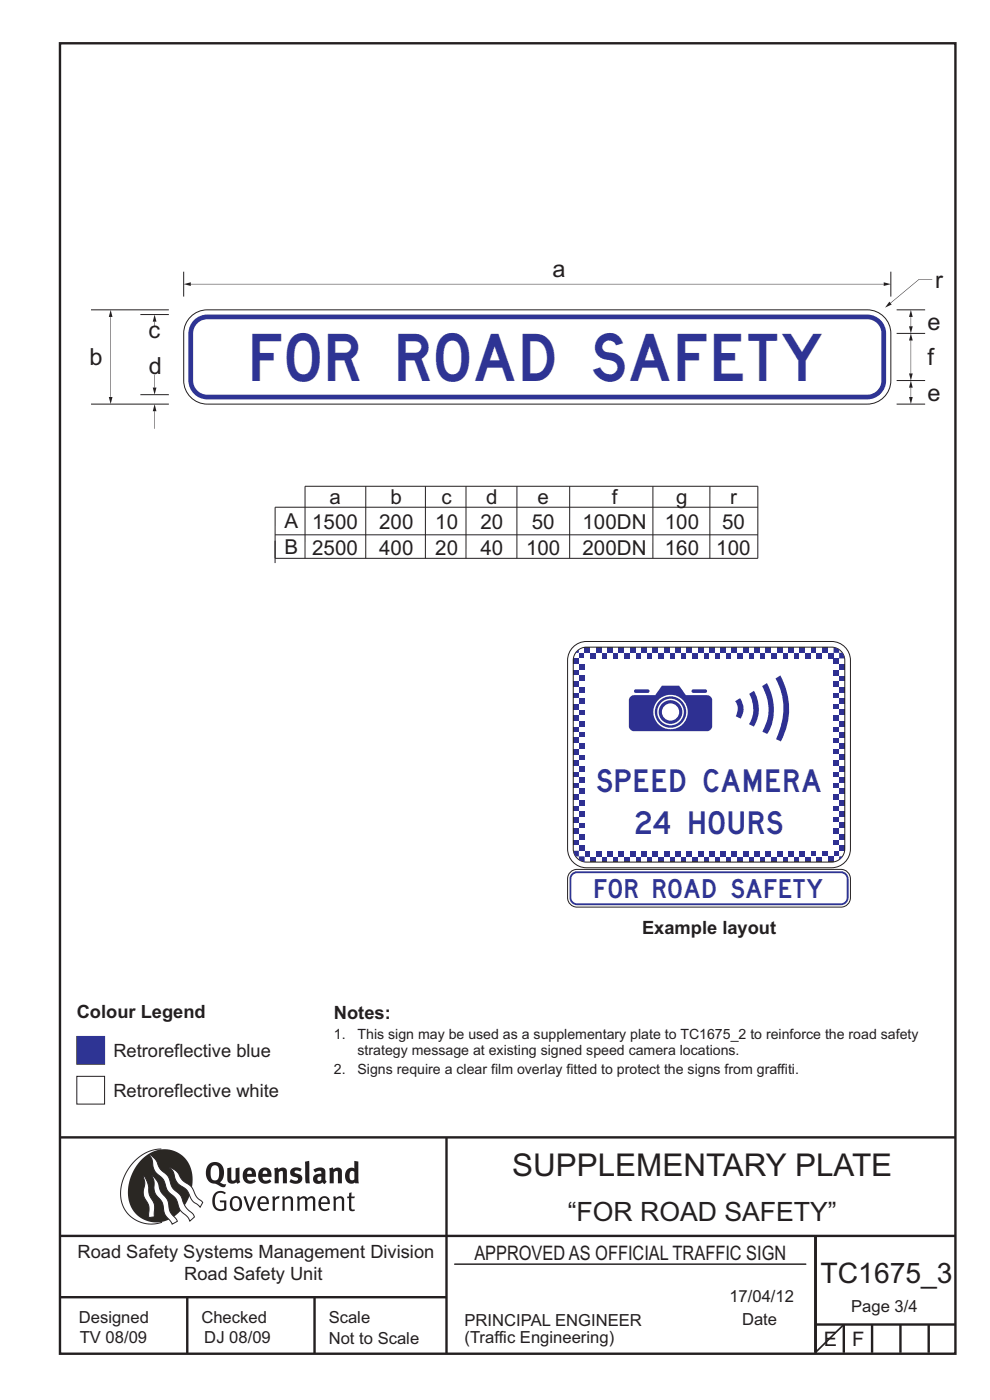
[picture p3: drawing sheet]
<svg xmlns="http://www.w3.org/2000/svg" width="210mm" height="297mm" viewBox="0 0 210 297" stroke-linecap="round" stroke-linejoin="round" font-family="sans-serif">
<g fill="none" stroke="#231f20" stroke-width=".51">
<path d="M12.7 9.2h190v278h-190zM12.7 241.3h190M94.7 241.4v45.8M12.7 275.2h82M12.7 262.2h190.1M39.7 275.2v12M66.7 275.2v12M173 262.1v24.9M173 281h29.7M179 281v6M185 281v6M191 281v6"/>
<path d="M197 281v6"/>
</g>
<path d="M96.4 268.2h74.6" fill="none" stroke="#231f20" stroke-width=".21"/>
<path d="M34.2 243.8a9.5 9.5 0 0 0-8.6 10.4 6.5 6.5 0 0 0 8.8 5.1" fill="none" stroke="#2a2723" stroke-width=".21"/>
<path d="M30.1 245.9a6.1 6.1 0 0 1 7.3-1.6 6.1 6.1 0 0 1 3.4 6.7 8.8 8.8 0 0 1-7.1 8.3 6.1 6.1 0 0 1-6.5-7.5 10.5 10.5 0 0 1 2.9-5.9z" fill-rule="evenodd" fill="#2a2723"/>
<g fill="#fff" stroke="#2a2723" stroke-width=".21">
<path d="M30.4 249.4l.3 .3 .6 1.2 .4 2.5 1 2 .1 2.7-1.2 .2v-2.5l-1-1.8-.2-.7 .3-2.4z" fill-rule="evenodd"/>
<path d="M36 247.7l.5 .2 .9 .6 1.3 1.8 2 1.5 1 2.1 1.3 1.2-.5 1-1.7-1.4-1.2-2.3-1.9-1.4-.6-.9-.4-1.5z" fill-rule="evenodd"/>
<path d="M31.7 244.9l.3 .2 .9 .8 1.1 2 1.6 1.6 1 2.4 1.6 1.6 1.2 2.6 1.6 1.6 .2 .5-.9 .9-.5-.9-1.6-1.5-1-2.5-1.7-1.6-.9-2.4-1.7-1.7-.4-1-.3-1.5z" fill-rule="evenodd"/>
<path d="M32.2 249.4l.5 .4 .7 .9 .7 2.1 1.5 1.9 .5 2.4 1.5 1.8v.2l-1.1 .6-1.6-2.1-.5-2.6-1.5-1.9-.2-.9v-1.7z" fill-rule="evenodd"/>
</g>
<g fill="#231f20">
<path d="M45.6 253.1l.5-.3 .7-.2 .6 .1 .5 .4-.2 .3-.9-.4-.8 .3-.3 .6-.1 1.1 .1 .7 .3 .5 .5 .3h.6l.4-.1v-1.3h-.8l-.1-.4h1.4v1.9l-.7 .3h-.8l-.6-.2-.5-.5-.3-.7-.1-1 .2-.8z" fill-rule="evenodd"/>
<path d="M49.5 254.3l.7-.1 .5 .4 .1 1.3-.2 .4-.3 .2h-.5l-.4-.4-.1-1zM49.2 254.1l-.5 1.1 .3 1.1 .7 .6 1-.1 .4-.4 .2-.6v-.7l-.2-.7-.3-.4-.5-.2h-.6z" fill-rule="evenodd"/>
<path d="M51.6 253.9l.5-.1 .9 2.6 .8-2.6h.5l-1.1 3.1h-.5z" fill-rule="evenodd"/>
<path d="M55.4 254.3l.4-.2 .4 .1 .3 .3v.6h-1.3zM55.1 254.1l-.5 .9v.8l.3 .6 .4 .4 .5 .1 1.1-.3h.1l-.2-.4-.6 .3-.7-.1-.2-.3-.1-.5v-.2h1.8l-.2-1.2-.8-.4h-.5z" fill-rule="evenodd"/>
<path d="M57.7 253.9l.5-.1 .1 .4 .5-.4h.5l-.2 .5h-.4l-.3 .4-.1 2.2h-.5z" fill-rule="evenodd"/>
<path d="M59.8 253.9l.5-.1a.24 .24 0 0 0 .1 .4 .24 .24 0 0 0 .3-.3l.8-.1 .6 .4 .1 2.7h-.5v-2.4l-.2-.2-.3-.1-.8 .4v2.3h-.5z" fill-rule="evenodd"/>
<path d="M63 253.9l.5-.1a.24 .24 0 0 0 .1 .3 .24 .24 0 0 0 .3-.2l.6-.1 .5 .2a.23 .23 0 0 0 .2 .2 .23 .23 0 0 0 .2-.2l.8-.2 .6 .4 .1 2.7h-.5v-2.4l-.1-.2-.3-.1-.8 .4v2.3h-.5v-2.4l-.1-.2-.3-.1-.8 .4v2.3h-.4z" fill-rule="evenodd"/>
<path d="M68.4 254.3l.4-.2 .4 .2 .3 .8h-1.4zM68 254.1l-.4 .9v.8l.2 .6 .4 .4 .5 .1 1-.2 .2-.1-.2-.4-.6 .3-.7-.1-.3-.4v-.6h1.9l-.2-1.1-.4-.4-.5-.1h-.5z" fill-rule="evenodd"/>
<path d="M70.7 253.9l.4-.1a.24 .24 0 0 0 .2 .4 .24 .24 0 0 0 .3-.3l.8-.1 .5 .4 .1 2.7h-.5v-2.4l-.1-.2-.3-.1-.9 .4v2.3h-.4z" fill-rule="evenodd"/>
<path d="M74.1 253.1l.5-.1-.1 .8h.8l-.2 .4h-.6v2.2l.2 .2 .5-.1 .1 .3-.3 .1h-.6l-.3-.4-.1-2.3h-.4v-.4h.4z" fill-rule="evenodd"/>
<path d="M45 247.4l.4-.2h.4l.6 .6v1.8l-.2 .5-.3 .3-.7-.1-.4-.5-.1-1.5zM44.3 247l-.4 .6-.2 .9v1l.4 .8 .6 .6 1.1 .2 1.5 .8 .5-.1 .2-.6h-.6l-.8-.4 .7-.9 .2-1.5a1.91 1.91 0 0 0-1.1-1.7 1.91 1.91 0 0 0-2.1 .3z" fill-rule="evenodd"/>
<path d="M48.2 247.8l.9-.1v2.4l.1 .3 .3 .1 .5-.3v-2.4l.8-.1v2.6l.2 .5-.7 .3a.39 .39 0 0 0-.7 0l-.8-.1-.5-.4z" fill-rule="evenodd"/>
<path d="M52.6 248.4l.3-.1 .3 .1 .2 .6h-1zM51.9 248.1l-.3 .4-.1 .8 .1 .7 .3 .7 .5 .3 .6 .1 .7-.1 .6-.3-.4-.5-.4 .2-.5 .1-.4-.2-.2-.4v-.2h1.9l-.1-1.1-.3-.6-1-.3-.5 .1z" fill-rule="evenodd"/>
<path d="M55.9 248.4l.3-.1 .3 .1 .2 .6h-1zM55.2 248.1l-.3 .5-.1 .8 .1 .7 .3 .6 .5 .3 .6 .1 .7-.1 .6-.3-.4-.5-.5 .2h-.6l-.4-.5v-.2h1.9l-.1-1-.3-.7-.5-.2-.5-.1-.5 .1z" fill-rule="evenodd"/>
<path d="M58.1 247.9l.8-.2 .1 .4 1-.4 .7 .3 .2 .5v2.5h-.9v-2.2l-.2-.4-.7 .3v2.3h-.8z" fill-rule="evenodd"/>
<path d="M61.8 248l.9-.3 1.3 .3-.3 .5-.8-.2-.4 .3 .1 .2 1 .4 .4 .4 .1 .8-.5 .5-1 .2-1.2-.3 .3-.7 1.1 .4 .2-.1 .2-.2-.1-.4-1-.2-.4-.3-.2-.7z" fill-rule="evenodd"/>
<path d="M67.4 249.7l.8-.1-.1 .7-.3 .2h-.3l-.2-.4zM66.5 248.1l.3 .7 .8-.4 .5 .2a.35 .35 0 0 1 0 .4 .35 .35 0 0 1-.5 0l-1 .4-.2 1 .2 .4 .3 .2 1.1 .1a.49 .49 0 0 1 .9 .1l.4-.5-.3-.4v-1.8l-.2-.5-.4-.3h-.6z" fill-rule="evenodd"/>
<path d="M69.8 247.9l.8-.2 .1 .4 1-.4 .7 .3 .1 .5v2.5h-.8v-2.3l-.3-.3-.6 .3v2.3h-.9z" fill-rule="evenodd"/>
<path d="M74.4 248.5l.4-.1 .4 .2v1.6l-.4 .2-.4-.1-.2-.3v-1zM75.2 246.3v1.3a.19 .19 0 0 1-.1 .3 .19 .19 0 0 1-.3-.2l-.8 .1-.5 .6-.3 .9 .1 1 .3 .5 .6 .3h.6l.5-.3 .1 .2h.7l-.1-4.6z" fill-rule="evenodd"/>
<path d="M64.7 246.5l.9-.2 .1 4.7h-.8l-.1-.3z" fill-rule="evenodd"/>
</g>
<path d="M64.7 118.4v-15.2h96.1v15.2h-102.4M77.6 103.2v15.2M90.2 103.2v15.2M98.9 103.2l-.1 15.2M109.7 103.2l-.1 15.2M120.8 103.2v15.2M138.5 103.2v15.2M150.6 103.2v15.2M160.8 113.5h-102.4M160.8 107.6h-102.4l-.1 11.9" fill="none" stroke="#231f20" stroke-width=".21"/>
<path d="M40.1 67.5a5 5 0 0 1 3.9-1.8h140a5 5 0 0 1 5 5v10a5 5 0 0 1-5 5h-140a5 5 0 0 1-5-5v-10a5 5 0 0 1 1.1-3.2z" fill-rule="evenodd" fill="#fff" stroke="#231f20" stroke-width=".21"/>
<path d="M41.1 67.9a4 4 0 0 1 2.9-1.2h140a4 4 0 0 1 4 4v10a4 4 0 0 1-4 4h-140a4 4 0 0 1-4-4v-10a4 4 0 0 1 1.1-2.8z" fill-rule="evenodd" fill="#2e3494"/>
<path d="M41.6 68.9a3 3 0 0 1 2.4-1.2h140a3 3 0 0 1 3 3v10a3 3 0 0 1-3 3h-140a3 3 0 0 1-3-3v-10v-.7z" fill-rule="evenodd" fill="#fff"/>
<path d="M39 60.3l1.5-.4v.8zM40.5 60.2l146.9 .1zM187.5 59.9l1.5 .4-1.5 .4z" fill="#231f20"/>
<path d="M189 57.6v5.3" fill="none" stroke="#231f20" stroke-width=".21"/>
<g fill="#231f20">
<path d="M188.7 64l.5 .6-1.5 .7zM188.9 64.2l6-5zM194.9 59.2l2.8 .1z"/>
<path d="M193.2 65.7l.4 1.5h-.8zM193.2 67.3l.1 1.9zM192.8 69.2h.8l-.4 1.5z"/>
</g>
<path d="M190.2 70.7h6M190.2 65.7h6M190.2 80.7h6M190.2 85.7h6" fill="none" stroke="#231f20" stroke-width=".21"/>
<g fill="#231f20">
<path d="M192.8 79.2h.8l-.4 1.5zM193.2 72.3l.1 6.9zM193.2 70.7l.4 1.5h-.8z"/>
<path d="M193.2 80.7l.4 1.5h-.8zM193.2 82.3l.1 1.9zM192.8 84.2h.8l-.4 1.5z"/>
</g>
<path d="M19.3 65.7h16.5" fill="none" stroke="#231f20" stroke-width=".21"/>
<path d="M23.5 65.7l.4 1.5h-.8zM23.4 67.3l.1 16.9zM23.1 84.2h.8l-.4 1.5z" fill="#231f20"/>
<path d="M29.8 66.7h6M19.3 85.7h16.5" fill="none" stroke="#231f20" stroke-width=".21"/>
<g fill="#231f20">
<path d="M32.7 79.5l.1 2.7zM32.4 82.2h.8l-.4 1.5z"/>
<path d="M32.7 87.3l.1 3.7zM32.8 85.7l.4 1.5h-.8z"/>
</g>
<path d="M39 57.6v5.3M29.8 83.7h6" fill="none" stroke="#231f20" stroke-width=".21"/>
<path d="M32.7 68.3l.1 .9zM32.8 66.7l.4 1.5h-.8z" fill="#231f20"/>
<g fill="#fff" stroke="#231f20" stroke-width=".21">
<path d="M16.3 219.9h5.9v5.9h-5.9z" fill-rule="evenodd"/>
<path d="M16.3 228.3h5.9v5.9h-5.9z" fill-rule="evenodd"/>
</g>
<path d="M16.3 219.9h5.9v5.9h-5.9z" fill-rule="evenodd" fill="#2e3494"/>
<g fill="#2e3092">
<path d="M164.5 143.9l1-.6a14.4 14.4 0 0 1 .1 14l-1-.5a13.5 13.5 0 0 0-.1-12.9z" fill-rule="evenodd"/>
<path d="M161.7 145.6l1-.7a10.9 10.9 0 0 1 0 10.8l-1-.5a9.4 9.4 0 0 0 0-9.6z" fill-rule="evenodd"/>
<path d="M158.9 147.2l1-.6a7.5 7.5 0 0 1 0 7.5l-1-.4a6.4 6.4 0 0 0 0-6.5z" fill-rule="evenodd"/>
<path d="M156 148.7l1-.6a3.8 3.8 0 0 1 .1 4.3l-1-.4a2.85 2.85 0 0 0-.1-3.3z" fill-rule="evenodd"/>
<path d="M146.8 146.3l2.9-.1a.38 .38 0 0 1 .3 .4 .38 .38 0 0 1-.3 .4h-2.7a.39 .39 0 0 1-.3-.3 .39 .39 0 0 1 .1-.4zM134.6 146.3l2.9-.1a.38 .38 0 0 1 .3 .4 .38 .38 0 0 1-.3 .4h-2.7a.39 .39 0 0 1-.3-.3 .39 .39 0 0 1 .1-.4zM133.7 147.8l-.3 .7v5.6a1.12 1.12 0 0 0 1 1h15.7a1.12 1.12 0 0 0 1-1v-5.6a1.12 1.12 0 0 0-1-1h-4.6l-1.4-2h-3.7l-1.4 2h-4.6zM138.6 151.1a3.7 3.7 0 0 1 7.3 0 3.7 3.7 0 0 1-7.3 0zM138.9 151.1a3.3 3.3 0 0 1 6.7 0 3.3 3.3 0 0 1-6.7 0zM139.4 151.1a2.85 2.85 0 0 1 5.7 0 2.85 2.85 0 0 1-5.7 0zM139.7 151.1a2.51 2.51 0 0 1 5 0 2.51 2.51 0 0 1-5 0zM140.4 151.1a1.85 1.85 0 0 1 3.7 0 1.85 1.85 0 0 1-3.7 0z" fill-rule="evenodd"/>
<path d="M158.8 181.7h1.2v1.2h-1.2z" fill-rule="evenodd"/>
<path d="M142 181.7h1.2v1.2h-1.2z" fill-rule="evenodd"/>
<path d="M125.2 181.7h1.2v1.2h-1.2z" fill-rule="evenodd"/>
<path d="M156.4 181.7h1.2v1.2h-1.2z" fill-rule="evenodd"/>
<path d="M139.6 181.7h1.2v1.2h-1.2z" fill-rule="evenodd"/>
<path d="M170.8 181.7h1.2v1.2h-1.2z" fill-rule="evenodd"/>
<path d="M154 181.7h1.2v1.2h-1.2z" fill-rule="evenodd"/>
<path d="M137.2 181.7h1.2v1.2h-1.2z" fill-rule="evenodd"/>
<path d="M168.4 181.7h1.2v1.2h-1.2z" fill-rule="evenodd"/>
<path d="M151.6 181.7h1.2v1.2h-1.2z" fill-rule="evenodd"/>
<path d="M134.8 181.7h1.2v1.2h-1.2z" fill-rule="evenodd"/>
<path d="M166 181.7h1.2v1.2h-1.2z" fill-rule="evenodd"/>
<path d="M149.2 181.7h1.2v1.2h-1.2z" fill-rule="evenodd"/>
<path d="M132.4 181.7h1.2v1.2h-1.2z" fill-rule="evenodd"/>
<path d="M163.6 181.7h1.2v1.2h-1.2z" fill-rule="evenodd"/>
<path d="M146.8 181.7h1.2v1.2h-1.2z" fill-rule="evenodd"/>
<path d="M130 181.7h1.2v1.2h-1.2z" fill-rule="evenodd"/>
<path d="M161.2 181.7h1.2v1.2h-1.2z" fill-rule="evenodd"/>
<path d="M144.4 181.7h1.2v1.2h-1.2z" fill-rule="evenodd"/>
<path d="M127.6 181.7h1.2v1.2h-1.2z" fill-rule="evenodd"/>
</g>
<g fill="#fff">
<path d="M157.6 181.7h1.2v1.2h-1.2z" fill-rule="evenodd"/>
<path d="M140.8 181.7h1.2v1.2h-1.2z" fill-rule="evenodd"/>
<path d="M124 181.7h1.2v1.2h-1.2z" fill-rule="evenodd"/>
<path d="M155.2 181.7h1.2v1.2h-1.2z" fill-rule="evenodd"/>
<path d="M138.4 181.7h1.2v1.2h-1.2z" fill-rule="evenodd"/>
<path d="M169.6 181.7h1.2v1.2h-1.2z" fill-rule="evenodd"/>
<path d="M152.8 181.7h1.2v1.2h-1.2z" fill-rule="evenodd"/>
<path d="M136 181.7h1.2v1.2h-1.2z" fill-rule="evenodd"/>
<path d="M167.2 181.7h1.2v1.2h-1.2z" fill-rule="evenodd"/>
<path d="M150.4 181.7h1.2v1.2h-1.2z" fill-rule="evenodd"/>
<path d="M133.6 181.7h1.2v1.2h-1.2z" fill-rule="evenodd"/>
<path d="M164.8 181.7h1.2v1.2h-1.2z" fill-rule="evenodd"/>
<path d="M148 181.7h1.2v1.2h-1.2z" fill-rule="evenodd"/>
<path d="M131.2 181.7h1.2v1.2h-1.2z" fill-rule="evenodd"/>
<path d="M162.4 181.7h1.2v1.2h-1.2z" fill-rule="evenodd"/>
<path d="M145.6 181.7h1.2v1.2h-1.2z" fill-rule="evenodd"/>
<path d="M128.8 181.7h1.2v1.2h-1.2z" fill-rule="evenodd"/>
<path d="M160 181.7h1.2v1.2h-1.2z" fill-rule="evenodd"/>
<path d="M143.2 181.7h1.2v1.2h-1.2z" fill-rule="evenodd"/>
<path d="M126.4 181.7h1.2v1.2h-1.2z" fill-rule="evenodd"/>
<path d="M158.8 180.5h1.2v1.2h-1.2z" fill-rule="evenodd"/>
<path d="M142 180.5h1.2v1.2h-1.2z" fill-rule="evenodd"/>
<path d="M125.2 180.5h1.2v1.2h-1.2z" fill-rule="evenodd"/>
<path d="M156.4 180.5h1.2v1.2h-1.2z" fill-rule="evenodd"/>
<path d="M139.6 180.5h1.2v1.2h-1.2z" fill-rule="evenodd"/>
<path d="M170.8 180.5h1.2v1.2h-1.2z" fill-rule="evenodd"/>
<path d="M154 180.5h1.2v1.2h-1.2z" fill-rule="evenodd"/>
<path d="M137.2 180.5h1.2v1.2h-1.2z" fill-rule="evenodd"/>
<path d="M168.4 180.5h1.2v1.2h-1.2z" fill-rule="evenodd"/>
<path d="M151.6 180.5h1.2v1.2h-1.2z" fill-rule="evenodd"/>
<path d="M134.8 180.5h1.2v1.2h-1.2z" fill-rule="evenodd"/>
<path d="M166 180.5h1.2v1.2h-1.2z" fill-rule="evenodd"/>
<path d="M149.2 180.5h1.2v1.2h-1.2z" fill-rule="evenodd"/>
<path d="M132.4 180.5h1.2v1.2h-1.2z" fill-rule="evenodd"/>
<path d="M163.6 180.5h1.2v1.2h-1.2z" fill-rule="evenodd"/>
<path d="M146.8 180.5h1.2v1.2h-1.2z" fill-rule="evenodd"/>
<path d="M130 180.5h1.2v1.2h-1.2z" fill-rule="evenodd"/>
<path d="M161.2 180.5h1.2v1.2h-1.2z" fill-rule="evenodd"/>
<path d="M144.4 180.5h1.2v1.2h-1.2z" fill-rule="evenodd"/>
<path d="M127.6 180.5h1.2v1.2h-1.2z" fill-rule="evenodd"/>
</g>
<g fill="#2e3092">
<path d="M157.6 180.5h1.2v1.2h-1.2z" fill-rule="evenodd"/>
<path d="M140.8 180.5h1.2v1.2h-1.2z" fill-rule="evenodd"/>
<path d="M124 180.5h1.2v1.2h-1.2z" fill-rule="evenodd"/>
<path d="M155.2 180.5h1.2v1.2h-1.2z" fill-rule="evenodd"/>
<path d="M138.4 180.5h1.2v1.2h-1.2z" fill-rule="evenodd"/>
<path d="M169.6 180.5h1.2v1.2h-1.2z" fill-rule="evenodd"/>
<path d="M152.8 180.5h1.2v1.2h-1.2z" fill-rule="evenodd"/>
<path d="M136 180.5h1.2v1.2h-1.2z" fill-rule="evenodd"/>
<path d="M167.2 180.5h1.2v1.2h-1.2z" fill-rule="evenodd"/>
<path d="M150.4 180.5h1.2v1.2h-1.2z" fill-rule="evenodd"/>
<path d="M133.6 180.5h1.2v1.2h-1.2z" fill-rule="evenodd"/>
<path d="M164.8 180.5h1.2v1.2h-1.2z" fill-rule="evenodd"/>
<path d="M148 180.5h1.2v1.2h-1.2z" fill-rule="evenodd"/>
<path d="M131.2 180.5h1.2v1.2h-1.2z" fill-rule="evenodd"/>
<path d="M162.4 180.5h1.2v1.2h-1.2z" fill-rule="evenodd"/>
<path d="M145.6 180.5h1.2v1.2h-1.2z" fill-rule="evenodd"/>
<path d="M128.8 180.5h1.2v1.2h-1.2z" fill-rule="evenodd"/>
<path d="M160 180.5h1.2v1.2h-1.2z" fill-rule="evenodd"/>
<path d="M143.2 180.5h1.2v1.2h-1.2z" fill-rule="evenodd"/>
<path d="M126.4 180.5h1.2v1.2h-1.2z" fill-rule="evenodd"/>
<path d="M158.8 138.5h1.2v1.2h-1.2z" fill-rule="evenodd"/>
<path d="M142 138.5h1.2v1.2h-1.2z" fill-rule="evenodd"/>
<path d="M125.2 138.5h1.2v1.2h-1.2z" fill-rule="evenodd"/>
<path d="M156.4 138.5h1.2v1.2h-1.2z" fill-rule="evenodd"/>
<path d="M139.6 138.5h1.2v1.2h-1.2z" fill-rule="evenodd"/>
<path d="M122.8 138.5h1.2v1.2h-1.2z" fill-rule="evenodd"/>
<path d="M170.8 138.5h1.2v1.2h-1.2z" fill-rule="evenodd"/>
<path d="M154 138.5h1.2v1.2h-1.2z" fill-rule="evenodd"/>
<path d="M137.2 138.5h1.2v1.2h-1.2z" fill-rule="evenodd"/>
<path d="M168.4 138.5h1.2v1.2h-1.2z" fill-rule="evenodd"/>
<path d="M151.6 138.5h1.2v1.2h-1.2z" fill-rule="evenodd"/>
<path d="M134.8 138.5h1.2v1.2h-1.2z" fill-rule="evenodd"/>
<path d="M166 138.5h1.2v1.2h-1.2z" fill-rule="evenodd"/>
<path d="M149.2 138.5h1.2v1.2h-1.2z" fill-rule="evenodd"/>
<path d="M132.4 138.5h1.2v1.2h-1.2z" fill-rule="evenodd"/>
<path d="M163.6 138.5h1.2v1.2h-1.2z" fill-rule="evenodd"/>
<path d="M146.8 138.5h1.2v1.2h-1.2z" fill-rule="evenodd"/>
<path d="M130 138.5h1.2v1.2h-1.2z" fill-rule="evenodd"/>
<path d="M161.2 138.5h1.2v1.2h-1.2z" fill-rule="evenodd"/>
<path d="M144.4 138.5h1.2v1.2h-1.2z" fill-rule="evenodd"/>
<path d="M127.6 138.5h1.2v1.2h-1.2z" fill-rule="evenodd"/>
</g>
<g fill="#fff">
<path d="M157.6 138.5h1.2v1.2h-1.2z" fill-rule="evenodd"/>
<path d="M140.8 138.5h1.2v1.2h-1.2z" fill-rule="evenodd"/>
<path d="M124 138.5h1.2v1.2h-1.2z" fill-rule="evenodd"/>
<path d="M172 138.5h1.2v1.2h-1.2z" fill-rule="evenodd"/>
<path d="M155.2 138.5h1.2v1.2h-1.2z" fill-rule="evenodd"/>
<path d="M138.4 138.5h1.2v1.2h-1.2z" fill-rule="evenodd"/>
<path d="M169.6 138.5h1.2v1.2h-1.2z" fill-rule="evenodd"/>
<path d="M152.8 138.5h1.2v1.2h-1.2z" fill-rule="evenodd"/>
<path d="M136 138.5h1.2v1.2h-1.2z" fill-rule="evenodd"/>
<path d="M167.2 138.5h1.2v1.2h-1.2z" fill-rule="evenodd"/>
<path d="M150.4 138.5h1.2v1.2h-1.2z" fill-rule="evenodd"/>
<path d="M133.6 138.5h1.2v1.2h-1.2z" fill-rule="evenodd"/>
<path d="M164.8 138.5h1.2v1.2h-1.2z" fill-rule="evenodd"/>
<path d="M148 138.5h1.2v1.2h-1.2z" fill-rule="evenodd"/>
<path d="M131.2 138.5h1.2v1.2h-1.2z" fill-rule="evenodd"/>
<path d="M162.4 138.5h1.2v1.2h-1.2z" fill-rule="evenodd"/>
<path d="M145.6 138.5h1.2v1.2h-1.2z" fill-rule="evenodd"/>
<path d="M128.8 138.5h1.2v1.2h-1.2z" fill-rule="evenodd"/>
<path d="M160 138.5h1.2v1.2h-1.2z" fill-rule="evenodd"/>
<path d="M143.2 138.5h1.2v1.2h-1.2z" fill-rule="evenodd"/>
<path d="M126.4 138.5h1.2v1.2h-1.2z" fill-rule="evenodd"/>
<path d="M158.8 137.3h1.2v1.2h-1.2z" fill-rule="evenodd"/>
<path d="M142 137.3h1.2v1.2h-1.2z" fill-rule="evenodd"/>
<path d="M125.2 137.3h1.2v1.2h-1.2z" fill-rule="evenodd"/>
<path d="M156.4 137.3h1.2v1.2h-1.2z" fill-rule="evenodd"/>
<path d="M139.6 137.3h1.2v1.2h-1.2z" fill-rule="evenodd"/>
<path d="M122.8 137.3h1.2v1.2h-1.2z" fill-rule="evenodd"/>
<path d="M170.8 137.3h1.2v1.2h-1.2z" fill-rule="evenodd"/>
<path d="M154 137.3h1.2v1.2h-1.2z" fill-rule="evenodd"/>
<path d="M137.2 137.3h1.2v1.2h-1.2z" fill-rule="evenodd"/>
<path d="M168.4 137.3h1.2v1.2h-1.2z" fill-rule="evenodd"/>
<path d="M151.6 137.3h1.2v1.2h-1.2z" fill-rule="evenodd"/>
<path d="M134.8 137.3h1.2v1.2h-1.2z" fill-rule="evenodd"/>
<path d="M166 137.3h1.2v1.2h-1.2z" fill-rule="evenodd"/>
<path d="M149.2 137.3h1.2v1.2h-1.2z" fill-rule="evenodd"/>
<path d="M132.4 137.3h1.2v1.2h-1.2z" fill-rule="evenodd"/>
<path d="M163.6 137.3h1.2v1.2h-1.2z" fill-rule="evenodd"/>
<path d="M146.8 137.3h1.2v1.2h-1.2z" fill-rule="evenodd"/>
<path d="M130 137.3h1.2v1.2h-1.2z" fill-rule="evenodd"/>
<path d="M161.2 137.3h1.2v1.2h-1.2z" fill-rule="evenodd"/>
<path d="M144.4 137.3h1.2v1.2h-1.2z" fill-rule="evenodd"/>
<path d="M127.6 137.3h1.2v1.2h-1.2z" fill-rule="evenodd"/>
</g>
<g fill="#2e3092">
<path d="M157.6 137.3h1.2v1.2h-1.2z" fill-rule="evenodd"/>
<path d="M140.8 137.3h1.2v1.2h-1.2z" fill-rule="evenodd"/>
<path d="M124 137.3h1.2v1.2h-1.2z" fill-rule="evenodd"/>
<path d="M172 137.3h1.2v1.2h-1.2z" fill-rule="evenodd"/>
<path d="M155.2 137.3h1.2v1.2h-1.2z" fill-rule="evenodd"/>
<path d="M138.4 137.3h1.2v1.2h-1.2z" fill-rule="evenodd"/>
<path d="M169.6 137.3h1.2v1.2h-1.2z" fill-rule="evenodd"/>
<path d="M152.8 137.3h1.2v1.2h-1.2z" fill-rule="evenodd"/>
<path d="M136 137.3h1.2v1.2h-1.2z" fill-rule="evenodd"/>
<path d="M167.2 137.3h1.2v1.2h-1.2z" fill-rule="evenodd"/>
<path d="M150.4 137.3h1.2v1.2h-1.2z" fill-rule="evenodd"/>
<path d="M133.6 137.3h1.2v1.2h-1.2z" fill-rule="evenodd"/>
<path d="M164.8 137.3h1.2v1.2h-1.2z" fill-rule="evenodd"/>
<path d="M148 137.3h1.2v1.2h-1.2z" fill-rule="evenodd"/>
<path d="M131.2 137.3h1.2v1.2h-1.2z" fill-rule="evenodd"/>
<path d="M162.4 137.3h1.2v1.2h-1.2z" fill-rule="evenodd"/>
<path d="M145.6 137.3h1.2v1.2h-1.2z" fill-rule="evenodd"/>
<path d="M128.8 137.3h1.2v1.2h-1.2z" fill-rule="evenodd"/>
<path d="M160 137.3h1.2v1.2h-1.2z" fill-rule="evenodd"/>
<path d="M143.2 137.3h1.2v1.2h-1.2z" fill-rule="evenodd"/>
<path d="M126.4 137.3h1.2v1.2h-1.2z" fill-rule="evenodd"/>
<path d="M122.8 179.3h1.2v1.2h-1.2z" fill-rule="evenodd"/>
</g>
<path d="M122.8 178.1h1.2v1.2h-1.2z" fill-rule="evenodd" fill="#fff"/>
<g fill="#2e3092">
<path d="M121.6 178.1h1.2v1.2h-1.2z" fill-rule="evenodd"/>
<path d="M121.6 175.7h1.2v1.2h-1.2z" fill-rule="evenodd"/>
</g>
<g fill="#fff">
<path d="M122.8 175.7h1.2v1.2h-1.2z" fill-rule="evenodd"/>
<path d="M121.6 176.9h1.2v1.2h-1.2z" fill-rule="evenodd"/>
</g>
<g fill="#2e3092">
<path d="M122.8 176.9h1.2v1.2h-1.2z" fill-rule="evenodd"/>
<path d="M122.8 174.5h1.2v1.2h-1.2z" fill-rule="evenodd"/>
</g>
<g fill="#fff">
<path d="M121.6 174.5h1.2v1.2h-1.2z" fill-rule="evenodd"/>
<path d="M122.8 173.3h1.2v1.2h-1.2z" fill-rule="evenodd"/>
</g>
<g fill="#2e3092">
<path d="M121.6 173.3h1.2v1.2h-1.2z" fill-rule="evenodd"/>
<path d="M121.6 170.9h1.2v1.2h-1.2z" fill-rule="evenodd"/>
</g>
<g fill="#fff">
<path d="M122.8 170.9h1.2v1.2h-1.2z" fill-rule="evenodd"/>
<path d="M121.6 172.1h1.2v1.2h-1.2z" fill-rule="evenodd"/>
</g>
<g fill="#2e3092">
<path d="M122.8 172.1h1.2v1.2h-1.2z" fill-rule="evenodd"/>
<path d="M121.6 166.1h1.2v1.2h-1.2z" fill-rule="evenodd"/>
</g>
<g fill="#fff">
<path d="M122.8 166.1h1.2v1.2h-1.2z" fill-rule="evenodd"/>
<path d="M121.6 167.3h1.2v1.2h-1.2z" fill-rule="evenodd"/>
</g>
<g fill="#2e3092">
<path d="M122.8 167.3h1.2v1.2h-1.2z" fill-rule="evenodd"/>
<path d="M122.8 169.7h1.2v1.2h-1.2z" fill-rule="evenodd"/>
</g>
<g fill="#fff">
<path d="M121.6 169.7h1.2v1.2h-1.2z" fill-rule="evenodd"/>
<path d="M122.8 168.5h1.2v1.2h-1.2z" fill-rule="evenodd"/>
</g>
<g fill="#2e3092">
<path d="M121.6 168.5h1.2v1.2h-1.2z" fill-rule="evenodd"/>
<path d="M122.8 155.3h1.2v1.2h-1.2z" fill-rule="evenodd"/>
</g>
<g fill="#fff">
<path d="M121.6 155.3h1.2v1.2h-1.2z" fill-rule="evenodd"/>
<path d="M122.8 154.1h1.2v1.2h-1.2z" fill-rule="evenodd"/>
</g>
<g fill="#2e3092">
<path d="M121.6 154.1h1.2v1.2h-1.2z" fill-rule="evenodd"/>
<path d="M121.6 156.5h1.2v1.2h-1.2z" fill-rule="evenodd"/>
</g>
<g fill="#fff">
<path d="M122.8 156.5h1.2v1.2h-1.2z" fill-rule="evenodd"/>
<path d="M121.6 157.7h1.2v1.2h-1.2z" fill-rule="evenodd"/>
</g>
<g fill="#2e3092">
<path d="M122.8 157.7h1.2v1.2h-1.2z" fill-rule="evenodd"/>
<path d="M122.8 160.1h1.2v1.2h-1.2z" fill-rule="evenodd"/>
</g>
<g fill="#fff">
<path d="M121.6 160.1h1.2v1.2h-1.2z" fill-rule="evenodd"/>
<path d="M122.8 158.9h1.2v1.2h-1.2z" fill-rule="evenodd"/>
</g>
<g fill="#2e3092">
<path d="M121.6 158.9h1.2v1.2h-1.2z" fill-rule="evenodd"/>
<path d="M122.8 164.9h1.2v1.2h-1.2z" fill-rule="evenodd"/>
</g>
<g fill="#fff">
<path d="M121.6 164.9h1.2v1.2h-1.2z" fill-rule="evenodd"/>
<path d="M122.8 163.7h1.2v1.2h-1.2z" fill-rule="evenodd"/>
</g>
<g fill="#2e3092">
<path d="M121.6 163.7h1.2v1.2h-1.2z" fill-rule="evenodd"/>
<path d="M121.6 161.3h1.2v1.2h-1.2z" fill-rule="evenodd"/>
</g>
<g fill="#fff">
<path d="M122.8 161.3h1.2v1.2h-1.2z" fill-rule="evenodd"/>
<path d="M121.6 162.5h1.2v1.2h-1.2z" fill-rule="evenodd"/>
</g>
<g fill="#2e3092">
<path d="M122.8 162.5h1.2v1.2h-1.2z" fill-rule="evenodd"/>
<path d="M121.6 151.7h1.2v1.2h-1.2z" fill-rule="evenodd"/>
</g>
<g fill="#fff">
<path d="M122.8 151.7h1.2v1.2h-1.2z" fill-rule="evenodd"/>
<path d="M121.6 152.9h1.2v1.2h-1.2z" fill-rule="evenodd"/>
</g>
<g fill="#2e3092">
<path d="M122.8 152.9h1.2v1.2h-1.2z" fill-rule="evenodd"/>
<path d="M122.8 150.5h1.2v1.2h-1.2z" fill-rule="evenodd"/>
</g>
<g fill="#fff">
<path d="M121.6 150.5h1.2v1.2h-1.2z" fill-rule="evenodd"/>
<path d="M122.8 149.3h1.2v1.2h-1.2z" fill-rule="evenodd"/>
</g>
<g fill="#2e3092">
<path d="M121.6 149.3h1.2v1.2h-1.2z" fill-rule="evenodd"/>
<path d="M121.6 146.9h1.2v1.2h-1.2z" fill-rule="evenodd"/>
</g>
<g fill="#fff">
<path d="M122.8 146.9h1.2v1.2h-1.2z" fill-rule="evenodd"/>
<path d="M121.6 148.1h1.2v1.2h-1.2z" fill-rule="evenodd"/>
</g>
<g fill="#2e3092">
<path d="M122.8 148.1h1.2v1.2h-1.2z" fill-rule="evenodd"/>
<path d="M121.6 142.1h1.2v1.2h-1.2z" fill-rule="evenodd"/>
</g>
<g fill="#fff">
<path d="M122.8 142.1h1.2v1.2h-1.2z" fill-rule="evenodd"/>
<path d="M121.6 143.3h1.2v1.2h-1.2z" fill-rule="evenodd"/>
</g>
<g fill="#2e3092">
<path d="M122.8 143.3h1.2v1.2h-1.2z" fill-rule="evenodd"/>
<path d="M122.8 145.7h1.2v1.2h-1.2z" fill-rule="evenodd"/>
</g>
<g fill="#fff">
<path d="M121.6 145.7h1.2v1.2h-1.2z" fill-rule="evenodd"/>
<path d="M122.8 144.5h1.2v1.2h-1.2z" fill-rule="evenodd"/>
</g>
<g fill="#2e3092">
<path d="M121.6 144.5h1.2v1.2h-1.2z" fill-rule="evenodd"/>
<path d="M122.8 140.9h1.2v1.2h-1.2z" fill-rule="evenodd"/>
</g>
<g fill="#fff">
<path d="M121.6 140.9h1.2v1.2h-1.2z" fill-rule="evenodd"/>
<path d="M122.8 139.7h1.2v1.2h-1.2z" fill-rule="evenodd"/>
</g>
<path d="M121.6 139.7h1.2v1.2h-1.2z" fill-rule="evenodd" fill="#2e3092"/>
<path d="M122.8 180.5h1.2v1.2h-1.2z" fill-rule="evenodd" fill="#fff"/>
<path d="M172 180.5h1.2v1.2h-1.2z" fill-rule="evenodd" fill="#2e3092"/>
<path d="M172 181.7h1.2v1.2h-1.2z" fill-rule="evenodd" fill="#fff"/>
<path d="M174.4 137.3h1.2v1.2h-1.2z" fill-rule="evenodd" fill="#2e3092"/>
<g fill="#fff">
<path d="M173.2 137.3h1.2v1.2h-1.2z" fill-rule="evenodd"/>
<path d="M175.6 137.3h1.2v1.2h-1.2z" fill-rule="evenodd"/>
<path d="M174.4 138.5h1.2v1.2h-1.2z" fill-rule="evenodd"/>
<path d="M176.8 138.5h1.2v1.2h-1.2z" fill-rule="evenodd"/>
</g>
<g fill="#2e3092">
<path d="M173.2 138.5h1.2v1.2h-1.2z" fill-rule="evenodd"/>
<path d="M175.6 138.5h1.2v1.2h-1.2z" fill-rule="evenodd"/>
<path d="M174.4 180.5h1.2v1.2h-1.2z" fill-rule="evenodd"/>
<path d="M176.8 180.5h1.2v1.2h-1.2z" fill-rule="evenodd"/>
</g>
<g fill="#fff">
<path d="M175.6 180.5h1.2v1.2h-1.2z" fill-rule="evenodd"/>
<path d="M174.4 181.7h1.2v1.2h-1.2z" fill-rule="evenodd"/>
<path d="M176.8 181.7h1.2v1.2h-1.2z" fill-rule="evenodd"/>
</g>
<g fill="#2e3092">
<path d="M175.6 181.7h1.2v1.2h-1.2z" fill-rule="evenodd"/>
<path d="M173.2 181.7h1.2v1.2h-1.2z" fill-rule="evenodd"/>
</g>
<path d="M173.2 180.5h1.2v1.2h-1.2z" fill-rule="evenodd" fill="#fff"/>
<path d="M176.8 178.1h1.2v1.2h-1.2z" fill-rule="evenodd" fill="#2e3092"/>
<g fill="#fff">
<path d="M178 178.1h1.2v1.2h-1.2z" fill-rule="evenodd"/>
<path d="M176.8 179.3h1.2v1.2h-1.2z" fill-rule="evenodd"/>
</g>
<g fill="#2e3092">
<path d="M178 179.3h1.2v1.2h-1.2z" fill-rule="evenodd"/>
<path d="M176.8 175.7h1.2v1.2h-1.2z" fill-rule="evenodd"/>
</g>
<g fill="#fff">
<path d="M178 175.7h1.2v1.2h-1.2z" fill-rule="evenodd"/>
<path d="M176.8 176.9h1.2v1.2h-1.2z" fill-rule="evenodd"/>
</g>
<g fill="#2e3092">
<path d="M178 176.9h1.2v1.2h-1.2z" fill-rule="evenodd"/>
<path d="M176.8 173.3h1.2v1.2h-1.2z" fill-rule="evenodd"/>
</g>
<g fill="#fff">
<path d="M178 173.3h1.2v1.2h-1.2z" fill-rule="evenodd"/>
<path d="M176.8 174.5h1.2v1.2h-1.2z" fill-rule="evenodd"/>
</g>
<g fill="#2e3092">
<path d="M178 174.5h1.2v1.2h-1.2z" fill-rule="evenodd"/>
<path d="M176.8 170.9h1.2v1.2h-1.2z" fill-rule="evenodd"/>
</g>
<g fill="#fff">
<path d="M178 170.9h1.2v1.2h-1.2z" fill-rule="evenodd"/>
<path d="M176.8 172.1h1.2v1.2h-1.2z" fill-rule="evenodd"/>
</g>
<g fill="#2e3092">
<path d="M178 172.1h1.2v1.2h-1.2z" fill-rule="evenodd"/>
<path d="M176.8 168.5h1.2v1.2h-1.2z" fill-rule="evenodd"/>
</g>
<g fill="#fff">
<path d="M178 168.5h1.2v1.2h-1.2z" fill-rule="evenodd"/>
<path d="M176.8 169.7h1.2v1.2h-1.2z" fill-rule="evenodd"/>
</g>
<g fill="#2e3092">
<path d="M178 169.7h1.2v1.2h-1.2z" fill-rule="evenodd"/>
<path d="M176.8 166.1h1.2v1.2h-1.2z" fill-rule="evenodd"/>
</g>
<g fill="#fff">
<path d="M178 166.1h1.2v1.2h-1.2z" fill-rule="evenodd"/>
<path d="M176.8 167.3h1.2v1.2h-1.2z" fill-rule="evenodd"/>
</g>
<g fill="#2e3092">
<path d="M178 167.3h1.2v1.2h-1.2z" fill-rule="evenodd"/>
<path d="M176.8 163.7h1.2v1.2h-1.2z" fill-rule="evenodd"/>
</g>
<g fill="#fff">
<path d="M178 163.7h1.2v1.2h-1.2z" fill-rule="evenodd"/>
<path d="M176.8 164.9h1.2v1.2h-1.2z" fill-rule="evenodd"/>
</g>
<g fill="#2e3092">
<path d="M178 164.9h1.2v1.2h-1.2z" fill-rule="evenodd"/>
<path d="M176.8 161.3h1.2v1.2h-1.2z" fill-rule="evenodd"/>
</g>
<g fill="#fff">
<path d="M178 161.3h1.2v1.2h-1.2z" fill-rule="evenodd"/>
<path d="M176.8 162.5h1.2v1.2h-1.2z" fill-rule="evenodd"/>
</g>
<g fill="#2e3092">
<path d="M178 162.5h1.2v1.2h-1.2z" fill-rule="evenodd"/>
<path d="M176.8 158.9h1.2v1.2h-1.2z" fill-rule="evenodd"/>
</g>
<g fill="#fff">
<path d="M178 158.9h1.2v1.2h-1.2z" fill-rule="evenodd"/>
<path d="M176.8 160.1h1.2v1.2h-1.2z" fill-rule="evenodd"/>
</g>
<g fill="#2e3092">
<path d="M178 160.1h1.2v1.2h-1.2z" fill-rule="evenodd"/>
<path d="M176.8 156.5h1.2v1.2h-1.2z" fill-rule="evenodd"/>
</g>
<g fill="#fff">
<path d="M178 156.5h1.2v1.2h-1.2z" fill-rule="evenodd"/>
<path d="M176.8 157.7h1.2v1.2h-1.2z" fill-rule="evenodd"/>
</g>
<g fill="#2e3092">
<path d="M178 157.7h1.2v1.2h-1.2z" fill-rule="evenodd"/>
<path d="M176.8 154.1h1.2v1.2h-1.2z" fill-rule="evenodd"/>
</g>
<g fill="#fff">
<path d="M178 154.1h1.2v1.2h-1.2z" fill-rule="evenodd"/>
<path d="M176.8 155.3h1.2v1.2h-1.2z" fill-rule="evenodd"/>
</g>
<g fill="#2e3092">
<path d="M178 155.3h1.2v1.2h-1.2z" fill-rule="evenodd"/>
<path d="M176.8 151.7h1.2v1.2h-1.2z" fill-rule="evenodd"/>
</g>
<g fill="#fff">
<path d="M178 151.7h1.2v1.2h-1.2z" fill-rule="evenodd"/>
<path d="M176.8 152.9h1.2v1.2h-1.2z" fill-rule="evenodd"/>
</g>
<g fill="#2e3092">
<path d="M178 152.9h1.2v1.2h-1.2z" fill-rule="evenodd"/>
<path d="M176.8 149.3h1.2v1.2h-1.2z" fill-rule="evenodd"/>
</g>
<g fill="#fff">
<path d="M178 149.3h1.2v1.2h-1.2z" fill-rule="evenodd"/>
<path d="M176.8 150.5h1.2v1.2h-1.2z" fill-rule="evenodd"/>
</g>
<g fill="#2e3092">
<path d="M178 150.5h1.2v1.2h-1.2z" fill-rule="evenodd"/>
<path d="M176.8 146.9h1.2v1.2h-1.2z" fill-rule="evenodd"/>
</g>
<g fill="#fff">
<path d="M178 146.9h1.2v1.2h-1.2z" fill-rule="evenodd"/>
<path d="M176.8 148.1h1.2v1.2h-1.2z" fill-rule="evenodd"/>
</g>
<g fill="#2e3092">
<path d="M178 148.1h1.2v1.2h-1.2z" fill-rule="evenodd"/>
<path d="M178 145.7h1.2v1.2h-1.2z" fill-rule="evenodd"/>
</g>
<path d="M176.8 145.7h1.2v1.2h-1.2z" fill-rule="evenodd" fill="#fff"/>
<path d="M178 143.3h1.2v1.2h-1.2z" fill-rule="evenodd" fill="#2e3092"/>
<g fill="#fff">
<path d="M176.8 143.3h1.2v1.2h-1.2z" fill-rule="evenodd"/>
<path d="M178 144.5h1.2v1.2h-1.2z" fill-rule="evenodd"/>
</g>
<g fill="#2e3092">
<path d="M176.8 144.5h1.2v1.2h-1.2z" fill-rule="evenodd"/>
<path d="M178 140.9h1.2v1.2h-1.2z" fill-rule="evenodd"/>
</g>
<g fill="#fff">
<path d="M176.8 140.9h1.2v1.2h-1.2z" fill-rule="evenodd"/>
<path d="M178 142.1h1.2v1.2h-1.2z" fill-rule="evenodd"/>
</g>
<g fill="#2e3092">
<path d="M176.8 142.1h1.2v1.2h-1.2z" fill-rule="evenodd"/>
<path d="M176.8 139.7h1.2v1.2h-1.2z" fill-rule="evenodd"/>
</g>
<path d="M178 139.7h1.2v1.2h-1.2z" fill-rule="evenodd" fill="#fff"/>
<path d="M121.6 137.3a4 4 0 0 1 2.8-1.2h52a4 4 0 0 1 4 4v40a4 4 0 0 1-4 4h-52a4 4 0 0 1-4-4v-40a4 4 0 0 1 1.2-2.8zM122.6 137.9l1.2-.5 .6-.1h52a2.81 2.81 0 0 1 2.8 2.8v40a2.81 2.81 0 0 1-2.8 2.8h-52a2.81 2.81 0 0 1-2.8-2.8v-40a2.8 2.8 0 0 1 1-2.2z" fill="none" stroke="#231f20" stroke-width=".21"/>
<g fill="#2e3092">
<path d="M178 181.7h.7l-.7 .7z" fill-rule="evenodd"/>
<path d="M178 138.5h.7l.5 1.2h-1.2z" fill-rule="evenodd"/>
<path d="M176.8 137.3l1.2 .5v.7h-1.2z" fill-rule="evenodd"/>
<path d="M122.3 138.2l.5-.4v.7h-.7z" fill-rule="evenodd"/>
<path d="M122.8 181.7h1.2v1.2l-1.2-.5z" fill-rule="evenodd"/>
<path d="M121.6 180.5h1.2v1.2h-.7z" fill-rule="evenodd"/>
</g>
<path d="M121 185l.9-.5 .5-.1h56a2.01 2.01 0 0 1 2 2v4a2.01 2.01 0 0 1-2 2h-56a2.01 2.01 0 0 1-2-2v-4l.1-.5z" fill-rule="evenodd" fill="#fff" stroke="#231f20" stroke-width=".21"/>
<path d="M121.5 185.1l.9-.3h56a1.61 1.61 0 0 1 1.6 1.6v4a1.61 1.61 0 0 1-1.6 1.6h-56a1.61 1.61 0 0 1-1.6-1.6v-4l.1-.5z" fill-rule="evenodd" fill="#2e3494"/>
<path d="M121.4 185.7l.6-.4 .4-.1h56a1.2 1.2 0 0 1 1.2 1.2v4a1.2 1.2 0 0 1-1.2 1.2h-56a1.2 1.2 0 0 1-1.2-1.2v-4z" fill-rule="evenodd" fill="#fff"/>
<path d="M179 281l-6 5.9" fill="none" stroke="#231f20" stroke-width=".35"/>
<text font-size="10" fill="#2e3494" x="53.6" y="80.7">FOR ROAD SAFETY</text>
<text font-size="6.7" fill="#231f20" x="108.7" y="249.6">SUPPLEMENTARY PLATE</text>
<text font-size="6" fill="#231f20" x="174.1" y="272.2">TC1675_3</text>
<text font-size="5.6" fill="#231f20" x="120.4" y="259.1">“FOR ROAD SAFETY”</text>
<g font-size="5" fill="#231f20">
<text x="117.2" y="58.8">a</text>
<text x="198.4" y="61">r</text>
<text x="31.5" y="71.8">c</text>
<text x="196.7" y="69.9">e</text>
<text x="19" y="77.5">b</text>
<text x="196.7" y="77.5">f</text>
<text x="31.5" y="79.3">d</text>
<text x="196.7" y="85">e</text>
</g>
<g font-size="4.8" fill="#2e3494">
<text x="126.7" y="168">SPEED CAMERA</text>
<text x="134.9" y="176.9">24 HOURS</text>
</g>
<g font-size="4.4" fill="#231f20">
<text x="69.9" y="106.9">a</text>
<text x="82.9" y="106.9">b</text>
<text x="93.7" y="106.9">c</text>
<text x="103.1" y="106.9">d</text>
<text x="114" y="106.9">e</text>
<text x="129.8" y="106.9">f</text>
<text x="143.4" y="106.9">g</text>
<text x="154.9" y="106.9">r</text>
<text x="60.3" y="112.1">A</text>
<text x="66.2" y="112.3">1500</text>
<text x="80.4" y="112.3">200</text>
<text x="92.3" y="112.3">10</text>
<text x="101.9" y="112.3">20</text>
<text x="112.8" y="112.3">50</text>
<text x="123.6" y="112.3">100DN</text>
<text x="141" y="112.3">100</text>
<text x="153.2" y="112.3">50</text>
<text x="60.3" y="117.4">B</text>
<text x="66.2" y="117.6">2500</text>
<text x="80.4" y="117.6">400</text>
<text x="92.3" y="117.6">20</text>
<text x="101.9" y="117.6">40</text>
<text x="111.6" y="117.6">100</text>
<text x="123.6" y="117.6">200DN</text>
<text x="141" y="117.6">160</text>
<text x="151.9" y="117.6">100</text>
</g>
<g font-size="4.2" fill="#231f20">
<text x="100.6" y="267.2">APPROVED AS OFFICIAL TRAFFIC SIGN</text>
<text x="174.7" y="285.6">E</text>
<text x="180.8" y="285.5">F</text>
</g>
<text font-size="4" fill="#2e3494" x="126.2" y="190.4">FOR ROAD SAFETY</text>
<g font-size="3.9" fill="#231f20">
<text x="136.2" y="198.1">Example layout</text>
<text x="16.3" y="216">Colour Legend</text>
<text x="70.8" y="216.1">Notes:</text>
<text x="24" y="224.3">Retroreflective blue</text>
<text x="24" y="232.7">Retroreflective white</text>
<text x="16.4" y="266.8">Road Safety Systems Management Division</text>
<text x="39.1" y="271.6">Road Safety Unit</text>
</g>
<g font-size="3.5" fill="#231f20">
<text x="16.7" y="280.6">Designed</text>
<text x="42.7" y="280.6">Checked</text>
<text x="69.7" y="280.6">Scale</text>
<text x="98.5" y="281.3">PRINCIPAL ENGINEER</text>
<text x="154.7" y="276.2">17/04/12</text>
<text x="157.4" y="281.2">Date</text>
<text x="180.5" y="278.4">Page 3/4</text>
<text x="16.9" y="284.8">TV 08/09</text>
<text x="43.3" y="284.9">DJ 08/09</text>
<text x="69.7" y="285.2">Not to Scale</text>
<text x="98.5" y="284.8">(Traffic Engineering)</text>
</g>
<g font-size="3" fill="#231f20">
<text x="70.8" y="220.4">1.</text>
<text x="75.8" y="220.4">This sign may be used as a supplementary plate to TC1675_2 to reinforce the road safety</text>
<text x="70.8" y="227.7">2.</text>
<text x="75.8" y="223.7">strategy message at existing signed speed camera locations.</text>
<text x="75.8" y="227.7">Signs require a clear film overlay fitted to protect the signs from graffiti.</text>
</g>
</svg>
